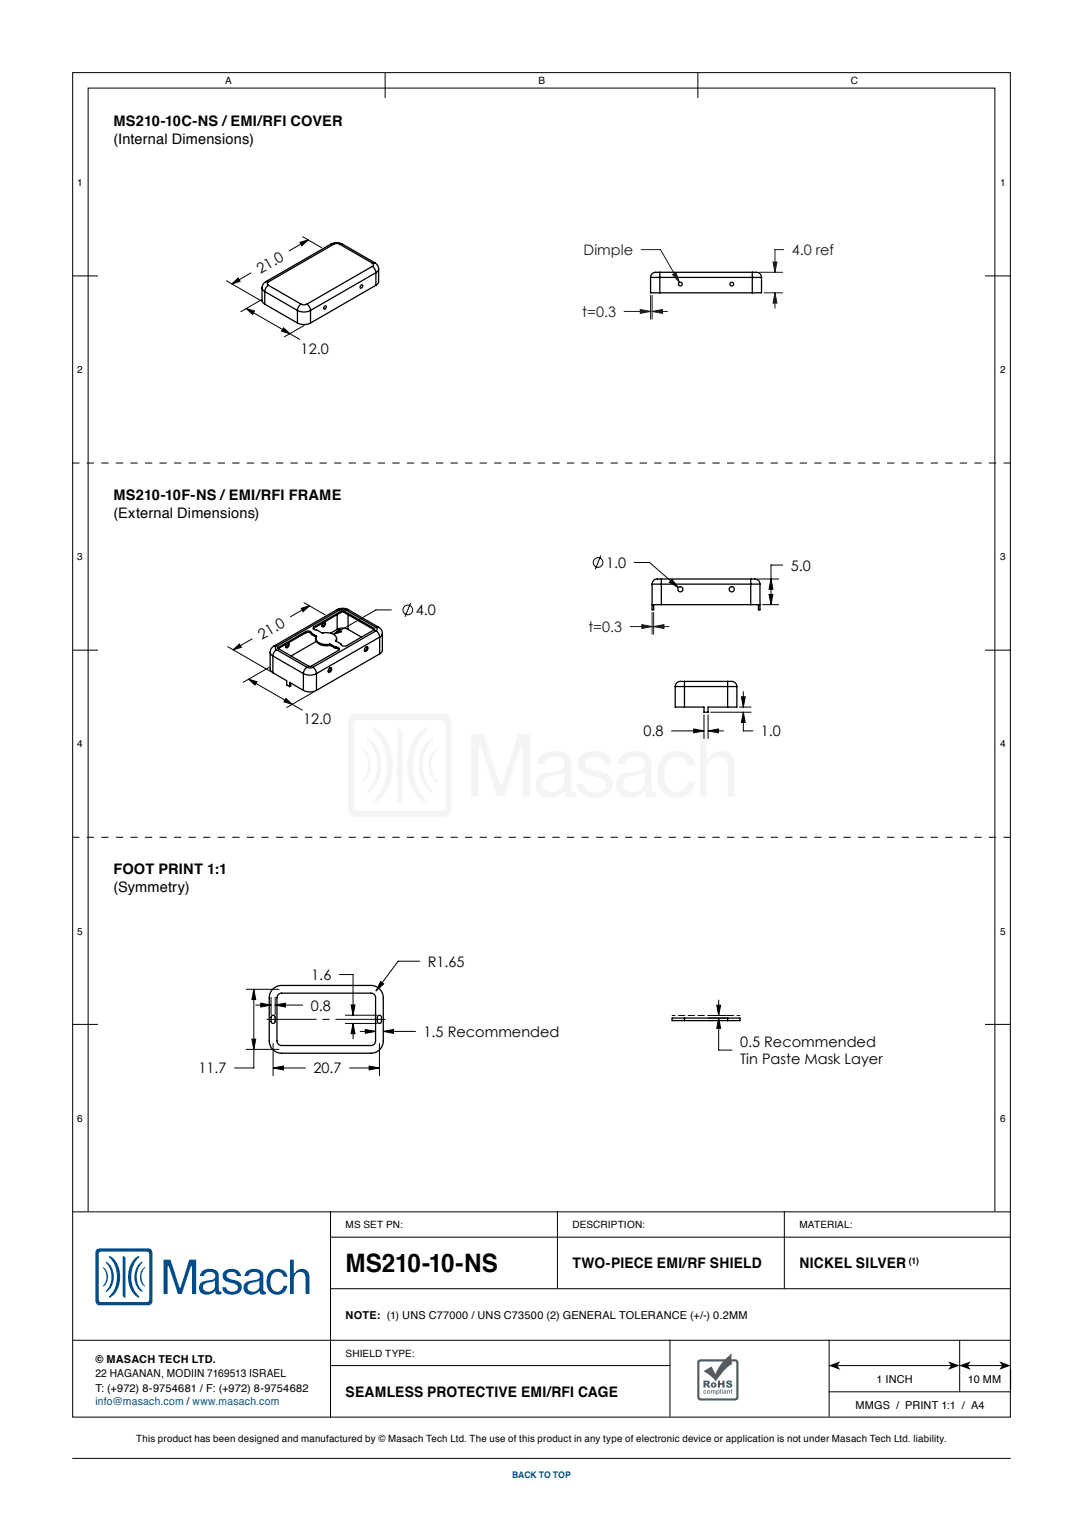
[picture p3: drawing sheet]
<svg xmlns="http://www.w3.org/2000/svg" width="210mm" height="297mm" viewBox="0 0 210 297" stroke-linecap="round" stroke-linejoin="round" font-family="sans-serif">
<path d="M14 89.8h182M14 162.4h182" fill="none" stroke="#000" stroke-width=".19" stroke-dasharray="1.4 1.4" stroke-linecap="butt"/>
<g fill="none" stroke="#000" stroke-width=".19">
<path d="M14.1 14.1h181.8v260.8h-181.8zM14 53.5h5M191 53.5h5M14 126.1h5M191 126.1h5M14 198.7h5M191 198.7h5M14 235.1h182M17.1 235v-217.9h175.8v217.9M108.1 235v15M152.1 235v15M14 260h182"/>
<path d="M64 250h132M64 240h132M129.9 259.9v14.9M160.8 259.9v14.9M186.1 260v10M64 264.9h66M160.7 270h35.3M162.4 264.9h22M187.7 264.9h6.6M14 282.9h182"/>
</g>
<path d="M160.7 264.9l2.2-.8-.5 .8 .5 .8zM186 264.9l2.2-.8-.5 .8 .5 .8zM183.9 264.1l2.2 .8-2.2 .8 .5-.8zM193.8 264.1l2.2 .8-2.2 .8 .5-.8z" fill="#000"/>
<g fill="#357d58">
<path d="M136.4 266l1.6-.9 .7 1.5a8.3 8.3 0 0 1 3.2-4 2.99 2.99 0 0 0 .1 2 9.5 9.5 0 0 0-3.2 3.4l-1.1-1.1z"/>
<path d="M139.2 267.8h.4v.5h.5v-.5h.4v1.4h-.4v-.6h-.5v.6h-.4z"/>
<path d="M141 267.9l.4-.1a.46 .46 0 0 1 .6 .4h-.4l-.2-.2-.2 .2a.55 .55 0 0 1 .7 .2 .55 .55 0 0 1-.1 .7 .67 .67 0 0 1-1-.4h.4a.21 .21 0 0 0 .2 .2 .21 .21 0 0 0 .2-.2 .7 .7 0 0 1-.7-.7z"/>
<path d="M136.4 267.8h.7a.39 .39 0 0 1 .5 .3 .39 .39 0 0 1-.3 .5l.4 .6h-.4l-.4-.6-.1 .6h-.4zM136.8 268.1v.3l.4-.1v-.2z"/>
<path d="M137.8 268.7a.55 .55 0 0 1 1.1 0 .55 .55 0 0 1-1.1 0zM138.2 268.7a.23 .23 0 0 0 .4 0 .23 .23 0 0 0-.4 0z"/>
<path d="M136.5 269.8a.31 .31 0 0 0 0 .5 .31 .31 0 0 0 .5-.2h-.2a.17 .17 0 0 1-.2 0 .17 .17 0 0 1 0-.2 .17 .17 0 0 1 .2 0h.2l-.2-.2zM137.1 270a.33 .33 0 0 0 .6 0 .33 .33 0 0 0-.6 0zM137.2 270a.2 .2 0 0 1 .4 0 .2 .2 0 0 1-.4 0zM137.9 269.7v.7h.1v-.5l.1-.1 .1 .6h.2l.1-.6 .1 .6h.1v-.5a.21 .21 0 0 0-.1-.2 .21 .21 0 0 0-.3 .1zM138.9 269.7v.9h.2v-.3a.3 .3 0 0 0 .4-.1 .3 .3 0 0 0 0-.4 .3 .3 0 0 0-.5 0zM139 270a.22 .22 0 0 1 .4 0 .22 .22 0 0 1-.4 0zM139.7 269.5v.9h.1v-.9zM140 269.5l.1 .1zM140 269.7v.7h.1v-.7zM140.3 269.8v.1l.3-.1 .1 .2a.24 .24 0 0 0-.4 0 .24 .24 0 0 0 .1 .3 .24 .24 0 0 0 .3 0l.2 .1-.1-.6zM140.4 270.1l.3-.1-.1 .3zM141 269.7v.7h.1v-.5l.2-.1 .1 .6h.1v-.5a.22 .22 0 0 0-.1-.2 .22 .22 0 0 0-.3 .1zM141.7 269.5l-.1 .3h.1l.1 .5 .2 .1-.1-.2 .1-.5z"/>
<path d="M135.3 264l-.1 7.1 .3 .5 7.1 .1 .5-.3 .1-7.1-.3-.5-7.1-.1zM135.7 264.2h7v7h-7z"/>
</g>
<g fill="#004b8c">
<path d="M21.1 243.6a4.7 4.7 0 0 1 2 5.7 3.8 3.8 0 0 1-2 2.5v-.3a5.4 5.4 0 0 0 0-7.6z"/>
<path d="M20.5 244.7a3.6 3.6 0 0 1 0 6v-.3a3.9 3.9 0 0 0 0-5.4z"/>
<path d="M19.9 245.8a2.32 2.32 0 0 1 0 3.8v-.2a2.51 2.51 0 0 0 0-3.5z"/>
<path d="M26 244.3l1-.7v.3a5.4 5.4 0 0 0 0 7.6v.3a4.7 4.7 0 0 1-2-5.7l.3-.7z"/>
<path d="M26.8 245.3l.8-.6v.3a3.9 3.9 0 0 0 0 5.4v.3a3.7 3.7 0 0 1-.8-5.4z"/>
<path d="M27.8 246l.3-.2v.1a2.51 2.51 0 0 0 0 3.5v.2a2.36 2.36 0 0 1-.3-3.6z"/>
<path d="M23.8 243.6l.5 .3v7.9l-.5-.3z"/>
<path d="M31.7 244.4h1.4l1.7 5.4h.2l1.7-5.4h1.3v6.6h-.8v-5.3h-.2l-1.8 5.3h-.7l-1.8-5.3h-.2v5.3h-.8z"/>
<path d="M56.2 244.4h.8v2.5h.2a1.49 1.49 0 0 1 1.7-.7 1.49 1.49 0 0 1 1.1 1.5v3.3h-.7v-3a1.12 1.12 0 0 0-1-1.3 1.12 1.12 0 0 0-1.3 1v3.3h-.8z"/>
<path d="M52.4 246.6a1.98 1.98 0 0 1 3.3 1.1h-.7a1.26 1.26 0 0 0-1.4-1 1.26 1.26 0 0 0-1.1 1.2 2.18 2.18 0 0 0 .8 2.6 1.22 1.22 0 0 0 1.7-1.1h.7a2.06 2.06 0 0 1-2.4 1.7 2.06 2.06 0 0 1-1.6-2.4 2.72 2.72 0 0 1 .7-2.1z"/>
<path d="M43.6 246.6a2.02 2.02 0 0 1 3.2 .9h-.8a1.09 1.09 0 0 0-1-.8 1.09 1.09 0 0 0-1.1 .7 1.57 1.57 0 0 0 1.6 .9 1.4 1.4 0 0 1 1.4 1.5 1.4 1.4 0 0 1-1.5 1.3 1.81 1.81 0 0 1-2.3-1.4h.7a1.26 1.26 0 0 0 1.1 .9 1.26 1.26 0 0 0 1.2-.7 1.09 1.09 0 0 0-1.2-1h-.1a1.42 1.42 0 0 1-1.4-.8 1.42 1.42 0 0 1 .2-1.5z"/>
<path d="M18.6 242.5l-.1 .5v9.4l.4 .7 .5 .1h9.3l.7-.3 .2-.5v-9.4l-.4-.7-.5-.1h-9.3zM19.3 242.9l.3-.1h8.9l.3 .1 .1 .3v8.9l-.1 .4-.3 .1h-8.9l-.3-.1-.2-.4v-8.9z"/>
<path d="M39.2 246.6a2.24 2.24 0 0 1 3.1 .3l.1 3.2 .1 .3 .4 .2 .1 .4-.4 .1a.67 .67 0 0 1-.9-.7 1.88 1.88 0 0 1-3 0 1.59 1.59 0 0 1 1.9-2l.1-.1a.84 .84 0 0 0 1-.8 .84 .84 0 0 0-1-.8 1.03 1.03 0 0 0-1.2 .8h-.7zM39.7 249.1a.87 .87 0 0 0-.3 1 .87 .87 0 0 0 1 .5 1.2 1.2 0 0 0 1.3-1.1v-1.1l-.4 .2z"/>
<path d="M47.9 246.6a2.24 2.24 0 0 1 3.1 .3l.1 3.2v.3l.4 .2 .1 .4-.4 .1a.67 .67 0 0 1-.9-.7 1.88 1.88 0 0 1-3 0 1.59 1.59 0 0 1 1.9-2l.1-.1a.84 .84 0 0 0 1.1-.8 .84 .84 0 0 0-1.1-.8 1.03 1.03 0 0 0-1.1 .8h-.8zM48.3 249.1a.87 .87 0 0 0-.2 1 .87 .87 0 0 0 .9 .5 1.2 1.2 0 0 0 1.3-1.1v-1.1l-.4 .2z"/>
</g>
<g fill="none" stroke="#000" stroke-width=".19">
<path d="M74.7 14v5M135.3 14v5M43.9 54.5l6.9 3.9M45 55.1l1.2-1.2 .4 .7zM47.7 59.9l10.4 5.9M47.7 59.9l1.6 .4-.3 .7zM48.7 52.9l-3.7 2.2M50.7 58.1l-4 2.4M58.2 47l1.6-.5-1.3 1.2zM58.7 45.9l3.7 2.2M59.8 46.5l-3.7 2.2M55 63.6l1.2 1.1-1.6-.5z"/>
<path d="M59 63.1l-3.9 2.2M58.4 118l1.6-.5-1.2 1.2zM58.9 116.9l4.2 2.4M60 117.5l-3.7 2.2M75.9 118.3h-3l-8.2 4.8M79.6 117l-1.1 2.7M116.5 107.8l-1.1 2.7M123 109.1h2.9l5.6 4.9M130.3 112.4l1.2 1.6-1.7-1zM146.9 112.3h4.1M147.9 117.3h3.1M149.1 115.3h.8l-.4 2z"/>
<path d="M149.5 112.3l.4 2h-.8zM151.8 109.6h-2.3v7.7M44.2 125.5l8.4 4.8M45.2 126.1l1.2-1.2 .4 .7zM48.2 131.8l10.4 6M48.2 131.8l1.6 .4-.4 .7zM48.9 123.9l-3.7 2.2M52.3 129.4l-5.1 3M55.4 135.5l1.3 1.1-1.6-.5zM61 134.1l-5.4 3.1M64.7 123.1l1.2-1.2 .4 .7zM136.5 138.7v4.6"/>
<path d="M137.3 138.7v4.6M137.8 138.2h7.8M143.4 137.2h2.2M143.8 135.2h.7l-.4 2zM144.1 138.2v3.6h1.9M144.1 134.2v3M144.1 138.2l.4 2h-.7zM130.2 141.8h6.3M134.5 141.4l2 .4-2 .4zM137.3 141.8h3M137.3 141.8l2-.4v.8zM47.7 191.9h6.4"/>
<path d="M49.2 191.9v15.3h-3.7M49.2 191.9l.4 2h-.8zM49.6 195h3M50.6 194.6l2 .4-2 .4zM52.6 193.5v3.3M53.4 195l1.9-.4v.8zM53.4 193.5v3.3M53.4 195h5.3M65.8 189.1h2.7v7.8M67 198.5h6.1M67 196.9h6.1M68.1 195h.7l-.3 1.9z"/>
<path d="M68.5 198.5v3M68.5 198.5l.3 2h-.7zM70.8 199.7l2 .4-2 .4zM73.8 190.4l.6 .5-1.5 1.3zM81.4 186.5h-4.2l-4.3 5.7M137.4 197h3.5M137.4 197.5h3.5M139 195h.7l-.3 2zM139.4 197.5l.3 2h-.7zM139.4 197.5v6.2h2.5M139.4 194v3M47.7 203.6h6.4"/>
<path d="M48.8 201.6h.8l-.4 2zM53 207.2l1.9-.4v.7zM53 207.2h6.2M53 202.4v6.3M67.8 207.2h5.8M69.8 200.1h3M71.6 206.8l2 .4-2 .3zM73.6 202.4v6.3M74.3 200.1l2-.4v.8zM74.3 200.1h6.3M64.1 235v40M196 265.6v4"/>
<circle cx="79.1" cy="118.3" r=".94"/>
<circle cx="116" cy="109.1" r=".94"/>
</g>
<g fill="none" stroke="#191924" stroke-width=".19">
<path d="M124.3 48.4h3.8l3.6 6.4M126.1 57.3v4.6M126.4 57.3v4.6M130.4 53.3l.7-.4 .6 1.9zM147.2 52.8h4.6M148.2 56.8h3.6M149.9 50.8h.7l-.3 2zM150.3 56.8l.3 2h-.7zM150.3 56.8v3M152 48.4h-1.7v4.4M121 60.4h5.1M124.2 60l1.9 .4-1.9 .4z"/>
<path d="M126.4 60.4l2-.4v.8zM126.4 60.4h3M126.4 118.8v4.2M126.7 118.8v4.2M122.2 121.5h4.2M124.5 121.2l1.9 .3-1.9 .4zM126.7 121.5l2-.3v.7zM126.7 121.5h3"/>
</g>
<path d="M51.8 197.7h22.9" fill="none" stroke="#000" stroke-width=".19" stroke-dasharray="15.2 1.3 1.3 1.3" stroke-dashoffset="5.6"/>
<path d="M130.3 197h13.2" fill="none" stroke="#000" stroke-width=".19" stroke-dasharray="1.3 .6" stroke-dashoffset=".7"/>
<g fill="#000">
<path d="M58.4 118l1.6-.5-1.2 1.2zM45.2 126.1l1.2-1.2 .4 .7zM58.2 47l1.6-.5-1.3 1.2zM45 55.1l1.2-1.2 .4 .7z"/>
<path d="M48.2 131.8l1.6 .4-.4 .7zM55.4 135.5l1.3 1.1-1.6-.5zM64.7 123.1l1.6-.5-.4-.7zM149.1 115.3h.8l-.4 2zM149.5 112.3l.4 2h-.8zM130.3 112.4l-.5 .6 1.7 1zM134.5 141.4l2 .4-2 .4zM137.3 141.8l2-.4v.8zM143.8 135.2h.7l-.4 2zM144.1 138.2l.4 2h-.7zM47.7 59.9l1.6 .4-.3 .7zM55 63.6l1.2 1.1-1.6-.5zM73.8 190.4l-.9 1.8 1.5-1.3zM49.2 191.9l.4 2h-.8zM48.8 201.6h.8l-.4 2zM68.5 198.5l.3 2h-.7zM68.1 195h.7l-.3 1.9z"/>
<path d="M139 195h.7l-.3 2zM139.4 197.5l.3 2h-.7z"/>
<path d="M70.8 199.7l2 .4-2 .4zM74.3 200.1l2-.4v.8zM50.6 194.6l2 .4-2 .4zM53.4 195l1.9-.4v.8zM53 207.2l1.9-.4v.7zM71.6 206.8l2 .4-2 .3z"/>
</g>
<g fill="#191924">
<path d="M126.4 60.4l2-.4v.8zM124.2 60l1.9 .4-1.9 .4z"/>
<path d="M150.3 56.8l.3 2h-.7zM149.9 50.8h.7l-.3 2zM130.4 53.3l1.3 1.5-.6-1.9z"/>
<path d="M124.5 121.2l1.9 .3-1.9 .4zM126.7 121.5l2-.3v.7z"/>
</g>
<g fill="none" stroke="#000" stroke-width=".25">
<path d="M50.8 55.8l.2 .5 .3 .3M50.8 55.8v2.5l.2 .4 .3 .3M51.3 56.6l6.4 3.6M51.3 56.6v2.4M51.3 59l6.4 3.7M51.5 54.6l.5 .1M51.5 54.6a1.38 1.38 0 0 0-.7 1.2M52 55.3l-.5 .6-.2 .7M52 54.7a.34 .34 0 0 0-.2 .3 .34 .34 0 0 0 .2 .3M52 55.3l6.4 3.7M58.4 59l-.5 .5-.2 .7M58.4 59l.5 .1 .6-.1"/>
<path d="M59.5 59l.5 .6 .2 .6M62.9 59.5a.24 .24 0 0 1 .4-.1 .24 .24 0 0 1-.1 .4 .24 .24 0 0 1-.4 .1 .24 .24 0 0 1 .1-.4zM64.2 47.3a2.27 2.27 0 0 1 2.1 0M64.2 47.3l.5 .1M64.2 47.3l-12.7 7.3M64.7 47.4l.6-.2 .5 .2M64.7 47.4l-12.7 7.3M65.8 47.4l6.4 3.6M66.3 47.3l-.5 .1M66.3 47.3l6.4 3.7M70 55.4a.23 .23 0 0 1 .3 0 .23 .23 0 0 1-.1 .3 .25 .25 0 0 1-.4 .2 .25 .25 0 0 1 .1-.5zM72.2 51.7l.5 .6 .2 .6"/>
<path d="M72.2 51a.34 .34 0 0 1 .2 .4 .34 .34 0 0 1-.2 .3M72.2 51.7l-12.7 7.3M72.7 51a1.38 1.38 0 0 1 .7 1.2M72.7 51h-.5M72.9 52.9l-12.7 7.3M72.9 52.9v2.4M72.9 55.3l-12.7 7.4M73.4 52.2l-.1 .4-.4 .3M73.4 52.2v2.5l-.1 .3-.4 .3M126.1 53.8h1.8M126.1 53.8v3h1.8M127.9 52.8a1.52 1.52 0 0 0-1.7 .8l-.1 .2"/>
<path d="M127.9 52.8v1M127.9 53.8v3M127.9 53.8h18M127.9 56.8h18M127.9 52.8h18M145.9 53.8h1.8M145.9 52.8v1M145.9 52.8a1.52 1.52 0 0 1 1.7 .8l.1 .2M145.9 53.8v3M147.7 53.8v3h-1.8M57.7 60.2l1.1 .3 1.4-.3M57.7 62.7l1.1 .3 1.4-.3"/>
<path d="M57.7 60.2v2.5M60.2 60.2v2.5M65.4 118.3a2.27 2.27 0 0 1 2.1 0M65.4 118.3h.5M65.4 118.3l-12.3 7M65.4 119.2v2.9M65.9 118.3l.5-.1 .6 .1M65.9 118.3l-12.3 7.1M66.2 118.5h.4M66.2 118.8h.4M66.2 118.5l-5.3 3.1M66.2 118.8l-5.3 3"/>
<path d="M66.2 118.5v.3M66.6 118.5l6 3.4M66.6 118.5v.3M66.6 118.8l6 3.4M67 118.3l5.9 3.4M67.5 119.2v2.9M67.5 118.3h-.5M67.5 118.3l5.9 3.4M126.4 113.3h1.8M126.4 117.3h1.8M126.4 113.3v5h.3v-1M128.2 112.3v1"/>
<path d="M128.2 112.3a1.52 1.52 0 0 0-1.7 .8l-.1 .2M128.2 113.3v4M128.2 113.3h17.4M128.2 117.3h17.4M128.2 112.3h17.4M145.6 113.3h1.8M145.6 117.3h1.8M145.6 112.3v1M145.6 112.3a1.52 1.52 0 0 1 1.7 .8l.1 .2M145.6 113.3v4M147.4 113.3v5h-.3v-1M52.4 126.5l.1 .4 .4 .4"/>
<path d="M52.4 126.5v3.3l.1 .4 .4 .3M52.9 127.3l5.9 3.4M52.9 127.3v3.2M52.9 130.5l2.7 1.6v.8l.6 .3M53.1 125.3l.5 .1M53.1 125.3a1.38 1.38 0 0 0-.7 1.2M53.6 126l-.5 .6-.2 .7M53.6 125.4a.34 .34 0 0 0-.2 .3 .34 .34 0 0 0 .2 .3M53.6 126l5.9 3.4M54 125.6v.2M55.6 124.9a.3 .3 0 0 1 .4-.1 .3 .3 0 0 1 0 .5l-.1 .1a.31 .31 0 0 1-.4 .3 .31 .31 0 0 1 0-.6zM55.8 124.8v.4l-.4 .4"/>
<path d="M56.2 133.2v-.8l2.6 1.5M56.4 132.5v.6l-.2 .1M58.8 130.7l1.2 .3 1.4-.3M58.8 133.9l1.2 .3 1.4-.3M58.8 130.7v3.2M59.3 122.5l.3-.1a.63 .63 0 0 1 .8 .4M59.3 122.8l.3-.1a.63 .63 0 0 1 .8 .3M59.3 122.5l-5.3 3.1M59.3 122.5v.3M59.3 122.8l-5.3 3M59.5 129.4l-.5 .7-.2 .6M59.5 129.4l.6 .2 .6-.2"/>
<path d="M60.4 122.8l.1 .1M60.4 123l.1 .1M60.4 122.8v.2M60.5 122.9l.8 .5M60.5 123.1l.8 .5M60.5 122.9v.2M60.7 129.4l.4 .5 .3 .8M60.9 121.6a.43 .43 0 0 0 0 .5 .43 .43 0 0 0 .5 .1l1 .6a2.96 2.96 0 0 1 2.8 .8v.6M60.9 121.8l-.1 .2M60.9 121.6v.2M61.3 123.9a1.46 1.46 0 0 0 1.7 1.4l.9-.1M61.3 123.4a1.17 1.17 0 0 0 1.2 1.5l1.4 .1"/>
<path d="M61.3 123.4v.2M61.3 123.6h.1M61.3 124.4l-4.9 2.9M61.4 130.7v3.2M62.6 120.9a.3 .3 0 0 1 .5-.1 .3 .3 0 0 1-.1 .5 .31 .31 0 0 1-.5 .3 .31 .31 0 0 1 0-.5zM62.9 120.7l-.1 .5-.4 .3M63.8 129.7a.3 .3 0 0 1 .5-.1 .3 .3 0 0 1-.1 .5v.1a.31 .31 0 0 1-.5 .2 .31 .31 0 0 1 0-.5zM63.9 125h.3M63.9 125.2h.3M63.9 125v.2M64.1 129.5l-.1 .5-.4 .3M64.2 125l.8 .5"/>
<path d="M64.2 125v.2M64.2 125.2l.8 .5M65 125.5h.2M65 125.7l.2 .1M65 125.5v.2M65.2 124.2v.2M65.2 124.2v.1M65.2 125.5a.39 .39 0 0 1 .5 .2 .39 .39 0 0 1-.1 .5l-5.5 3.1-6.1-3.5M65.2 125.8l.6 .2M65.2 125.5v.3M65.3 123.9l-.1 .5M65.4 122.1l1-.3 1.1 .3"/>
<path d="M65.4 122.1l-1.3 .7M67.5 122.1l2.6 1.5M70.9 125.6a.3 .3 0 0 1 .4-.1 .3 .3 0 0 1 0 .5l-.1 .1a.31 .31 0 0 1-.4 .2 .31 .31 0 0 1-.1-.5zM71.1 125.5l-.1 .5-.3 .2M72.6 122.2l-5.4 3a.74 .74 0 0 1-1.1-.3l-.9-.5M72.6 121.9v.3M72.9 122.4l.6 .6 .1 .6M72.9 121.7a.34 .34 0 0 1 .2 .4 .34 .34 0 0 1-.2 .3M72.9 122.4l-12.2 7M73.4 121.7a1.38 1.38 0 0 1 .7 1.2M73.4 121.7h-.5M73.6 123.6l-12.2 7.1"/>
<path d="M73.6 123.6v3.2M73.6 126.8l-12.2 7.1M74.1 122.9l-.1 .4-.4 .3M74.1 122.9v3.3l-.1 .3-.4 .3M130.9 133.2h1.8M130.9 133.2v4h1.8M132.7 132.2a1.52 1.52 0 0 0-1.8 .8v.2M132.7 132.2v1M132.7 133.2v4M132.7 133.2h8.4M132.7 137.2h3.8v1h.8v-1h3.8M132.7 132.2h8.4"/>
<path d="M141.1 132.2v1M141.1 132.2a1.52 1.52 0 0 1 1.8 .8v.2M141.1 133.2h1.8M141.1 133.2v4M142.9 133.2v4h-1.8M52.7 197.1a.4 .4 0 0 1 .4-.1 .4 .4 0 0 1 .3 .3v.8a.4 .4 0 0 1-.4 .4 .4 .4 0 0 1-.4-.4zM53 191.8l.6-.4 1-.2h17.3a2.39 2.39 0 0 1 2.4 2.4v8.3a2.39 2.39 0 0 1-2.4 2.4h-17.3a2.39 2.39 0 0 1-2.4-2.4v-8.3a2.39 2.39 0 0 1 .8-1.8zM53.9 193l.7-.3h17.3a.9 .9 0 0 1 .9 .9v8.3a.9 .9 0 0 1-.9 .9h-17.3a.9 .9 0 0 1-.9-.9v-8.3zM73.3 197.1a.4 .4 0 0 1 .4-.1 .4 .4 0 0 1 .3 .3v.8a.4 .4 0 0 1-.4 .4 .4 .4 0 0 1-.4-.4zM132.7 197.5h-2.4v.5h2.4M132.7 197.5v.5M132.7 198h8.4"/>
<path d="M132.7 197.5h8.4M141.1 197.5h2.4v.5h-2.4M141.1 197.5v.5"/>
<circle cx="131.9" cy="55.1" r=".36"/>
<circle cx="141.9" cy="55.1" r=".36"/>
<circle cx="131.9" cy="114.3" r=".5"/>
<circle cx="141.9" cy="114.3" r=".5"/>
</g>
<g fill="#f3f4f4">
<path d="M72.3 141.1a7.2 7.2 0 0 1 3.8 6.4 8.6 8.6 0 0 1-3.2 8.1l-.6 .3v-.6a9.7 9.7 0 0 0 2.1-10.4 7.2 7.2 0 0 0-2.1-3.2z"/>
<path d="M71.1 143.2a5.6 5.6 0 0 1 2.9 5.3 5.6 5.6 0 0 1-2.9 5.3v-.4a7 7 0 0 0 0-9.8z"/>
<path d="M70.1 145.1a4.2 4.2 0 0 1 1.1 5.8l-.7 .8-.4 .2v-.2a4.5 4.5 0 0 0 0-6.4z"/>
<path d="M81 142.4l1.2-1 .6-.3v.6a9.7 9.7 0 0 0-2.1 10.4 7.2 7.2 0 0 0 2.1 3.2v.6a7.2 7.2 0 0 1-3.8-6.4 9.6 9.6 0 0 1 2-7.1z"/>
<path d="M82.9 143.9l1.1-.7v.4a7 7 0 0 0 0 9.8v.4a5.6 5.6 0 0 1-2.8-5.3 6.5 6.5 0 0 1 1.7-4.6z"/>
<path d="M84.1 145.6l.8-.5v.2a4.5 4.5 0 0 0 0 6.4v.2a4.2 4.2 0 0 1-1.1-5.8z"/>
<path d="M77 141.1l1 .5v14.3l-1-.5z"/>
<path d="M91.4 142.5h2.4l3.2 9.8h.3l3.1-9.8h2.4v12h-1.4v-9.7h-.5l-3.2 9.7h-1.3l-3.1-9.7h-.5v9.7h-1.4z"/>
<path d="M135.7 142.5h1.3v4.6h.4a2.73 2.73 0 0 1 4.9 .1l.2 1.3v6h-1.4v-5.4a1.99 1.99 0 0 0-1.5-2.3 1.99 1.99 0 0 0-2.3 1.4l-.3 1.2v5.1h-1.3z"/>
<path d="M128.7 146.7a3.6 3.6 0 0 1 6.1 1.8h-1.4a2.22 2.22 0 0 0-2.1-1.8 2.22 2.22 0 0 0-2.2 1.7 4.8 4.8 0 0 0 .9 4.9 2.19 2.19 0 0 0 3.4-1.7h1.4a3.7 3.7 0 0 1-3.9 3.2 3.7 3.7 0 0 1-3.4-3.6 5.5 5.5 0 0 1 1.2-4.5z"/>
<path d="M112.5 146.7a4 4 0 0 1 5.4 0l.3 .6 .4 .9h-1.5a1.85 1.85 0 0 0-2.5-1.4 1.22 1.22 0 0 0-1.2 1.2 1.22 1.22 0 0 0 1.2 1.2l.6 .2a7.7 7.7 0 0 1 3.1 1.2 2.51 2.51 0 0 1-1.7 4 3.9 3.9 0 0 1-4.4-1.4l-.3-1.1h1.4a2.24 2.24 0 0 0 3.2 1.4 1.35 1.35 0 0 0 1-1.4 1.35 1.35 0 0 0-1.3-1.2l-1.1-.3a6.5 6.5 0 0 1-2.5-1.1 2.31 2.31 0 0 1-.1-2.8z"/>
<path d="M67.9 139l-.3 .4-.1 .7v17a1.52 1.52 0 0 0 1.6 1.4h17a1.52 1.52 0 0 0 1.4-1.6v-17a1.52 1.52 0 0 0-1.6-1.4h-16.8l-.8 .2zM68.8 140l.7-.3h16l.5 .1 .3 .7v16l-.1 .5-.7 .3h-16l-.5-.1-.3-.7v-16z"/>
<path d="M105.1 146.4a4.4 4.4 0 0 1 5.1 .2l.4 .6 .1 .9 .1 5.2a.66 .66 0 0 0 .8 .4l.1 .8-.2 .1a1.34 1.34 0 0 1-2.1-1.2 3.7 3.7 0 0 1-4.9 .7 2.46 2.46 0 0 1-.6-2.6 2.46 2.46 0 0 1 2.1-1.6l1.6-.2a2 2 0 0 0 1.8-1 1.56 1.56 0 0 0-1.9-1.9 1.84 1.84 0 0 0-2 1.4h-1.4a2.73 2.73 0 0 1 1-1.8zM105.7 151a1.57 1.57 0 0 0-.4 1.9 1.57 1.57 0 0 0 1.8 .8 2.12 2.12 0 0 0 2.3-2v-2a6.3 6.3 0 0 1-2.9 .9z"/>
<path d="M120.6 146.4a4.4 4.4 0 0 1 5.2 .2l.4 .6 .1 .9 .1 5.2a.66 .66 0 0 0 .8 .4l.1 .8-.2 .1a1.34 1.34 0 0 1-2.1-1.2 3.7 3.7 0 0 1-4.9 .7 2.46 2.46 0 0 1-.6-2.6 2.46 2.46 0 0 1 2.1-1.6l1.6-.2a2 2 0 0 0 1.8-1 1.56 1.56 0 0 0-1.9-1.9 1.84 1.84 0 0 0-2 1.4h-1.4a2.73 2.73 0 0 1 .9-1.8zM121.3 151a1.57 1.57 0 0 0-.4 1.9 1.57 1.57 0 0 0 1.8 .8 2.12 2.12 0 0 0 2.3-2v-2a6.3 6.3 0 0 1-2.9 .9z"/>
</g>
<text font-size="4.9" x="67" y="246.8">MS210-10-NS</text>
<g font-size="2.8">
<text x="22" y="24.4">MS210-10C-NS /EMI/RFI COVER</text>
<text x="22" y="27.9">(Internal Dimensions(</text>
<text x="50.5" y="53.1" transform="rotate(-30 50.5 53.1)">21.0</text>
<text x="58.3" y="68.6">12.0</text>
<text x="22" y="97">MS210-10F-NS /EMI/RFI FRAME</text>
<text x="22" y="100.5">(External Dimensions(</text>
<text x="117.5" y="110.2">1.0</text>
<text x="153.3" y="110.7">5.0</text>
<text x="80.6" y="119.4">4.0</text>
<text x="50.8" y="124.1" transform="rotate(-30 50.8 124.1)">21.0</text>
<text x="58.8" y="140.5">12.0</text>
<text x="124.8" y="142.9">0.8</text>
<text x="147.6" y="142.9">1.0</text>
<text x="22" y="169.5">FOOT PRINT 1:1</text>
<text x="22" y="173">(Symmetry(</text>
<text x="60.4" y="190.1">1.6</text>
<text x="82.9" y="187.5">R1.65</text>
<text x="60.2" y="196">0.8</text>
<text x="82.1" y="201.2">1.5 Recommended</text>
<text x="143.5" y="203.1">0.5 Recommended</text>
<text x="38.5" y="208.2">11.7</text>
<text x="60.8" y="208.2">20.7</text>
<text x="143.5" y="206.5">Tin Paste Mask Layer</text>
<text x="111" y="246">TWO-PIECE EMI/RF SHIELD</text>
<text x="155" y="246">NICKEL SILVER</text>
<text x="67" y="271.1">SEAMLESS PROTECTIVE EMI/RFI CAGE</text>
</g>
<g font-size="2.8" fill="#191924">
<text x="113.2" y="49.5">Dimple</text>
<text x="153.5" y="49.5">4.0 ref</text>
<text x="112.9" y="61.5">t=0.3</text>
<text x="114.1" y="122.6">t=0.3</text>
</g>
<g font-size="2.1">
<text x="67" y="255.8">NOTE: (1) UNS C77000 / UNS C73500 (2) GENERAL TOLERANCE (+/-) 0.2MM</text>
<text x="18.5" y="264.4">© MASACH TECH LTD.</text>
<text x="18.5" y="267.2">22 HAGANAN, MODIIN 7169513 ISRAEL</text>
<text x="169.9" y="268.4">1 INCH</text>
<text x="187.7" y="268.4">10 MM</text>
<text x="18.5" y="270">T: (+972) 8-9754681 / F: )+972( 8-9754682</text>
<text x="165.9" y="273.3">MMGS / PRINT 1:1 / A4</text>
</g>
<text font-size="2.1" fill="#004b8c" x="18.5" y="272.5">info@masach.com / www.masach.com</text>
<g font-size="1.9">
<text x="43.7" y="16.3">A</text>
<text x="104.4" y="16.3">B</text>
<text x="165" y="16.3">C</text>
<text x="15" y="36.1">1</text>
<text x="194" y="36.1">1</text>
<text x="15" y="72.4">2</text>
<text x="194" y="72.4">2</text>
<text x="15" y="108.7">3</text>
<text x="194" y="108.7">3</text>
<text x="15" y="145">4</text>
<text x="194" y="145">4</text>
<text x="15" y="181.3">5</text>
<text x="194" y="181.3">5</text>
<text x="15" y="217.8">6</text>
<text x="194" y="217.8">6</text>
<text x="67" y="238.3">MS SET PN:</text>
<text x="111" y="238.3">DESCRIPTION:</text>
<text x="155" y="238.3">MATERIAL:</text>
<text x="67" y="263.2">SHIELD TYPE:</text>
<text x="26.4" y="279.7">This product has been designed and manufactured by © Masach Tech Ltd. The use of this product in any type of electronic device or application is not under Masach Tech Ltd. liability.</text>
</g>
<text font-size="1.8" x="176.2" y="245.3">)1(</text>
<text font-size="1.8" fill="#004b8c" x="99.3" y="286.7">BACK TO TOP</text>
</svg>
